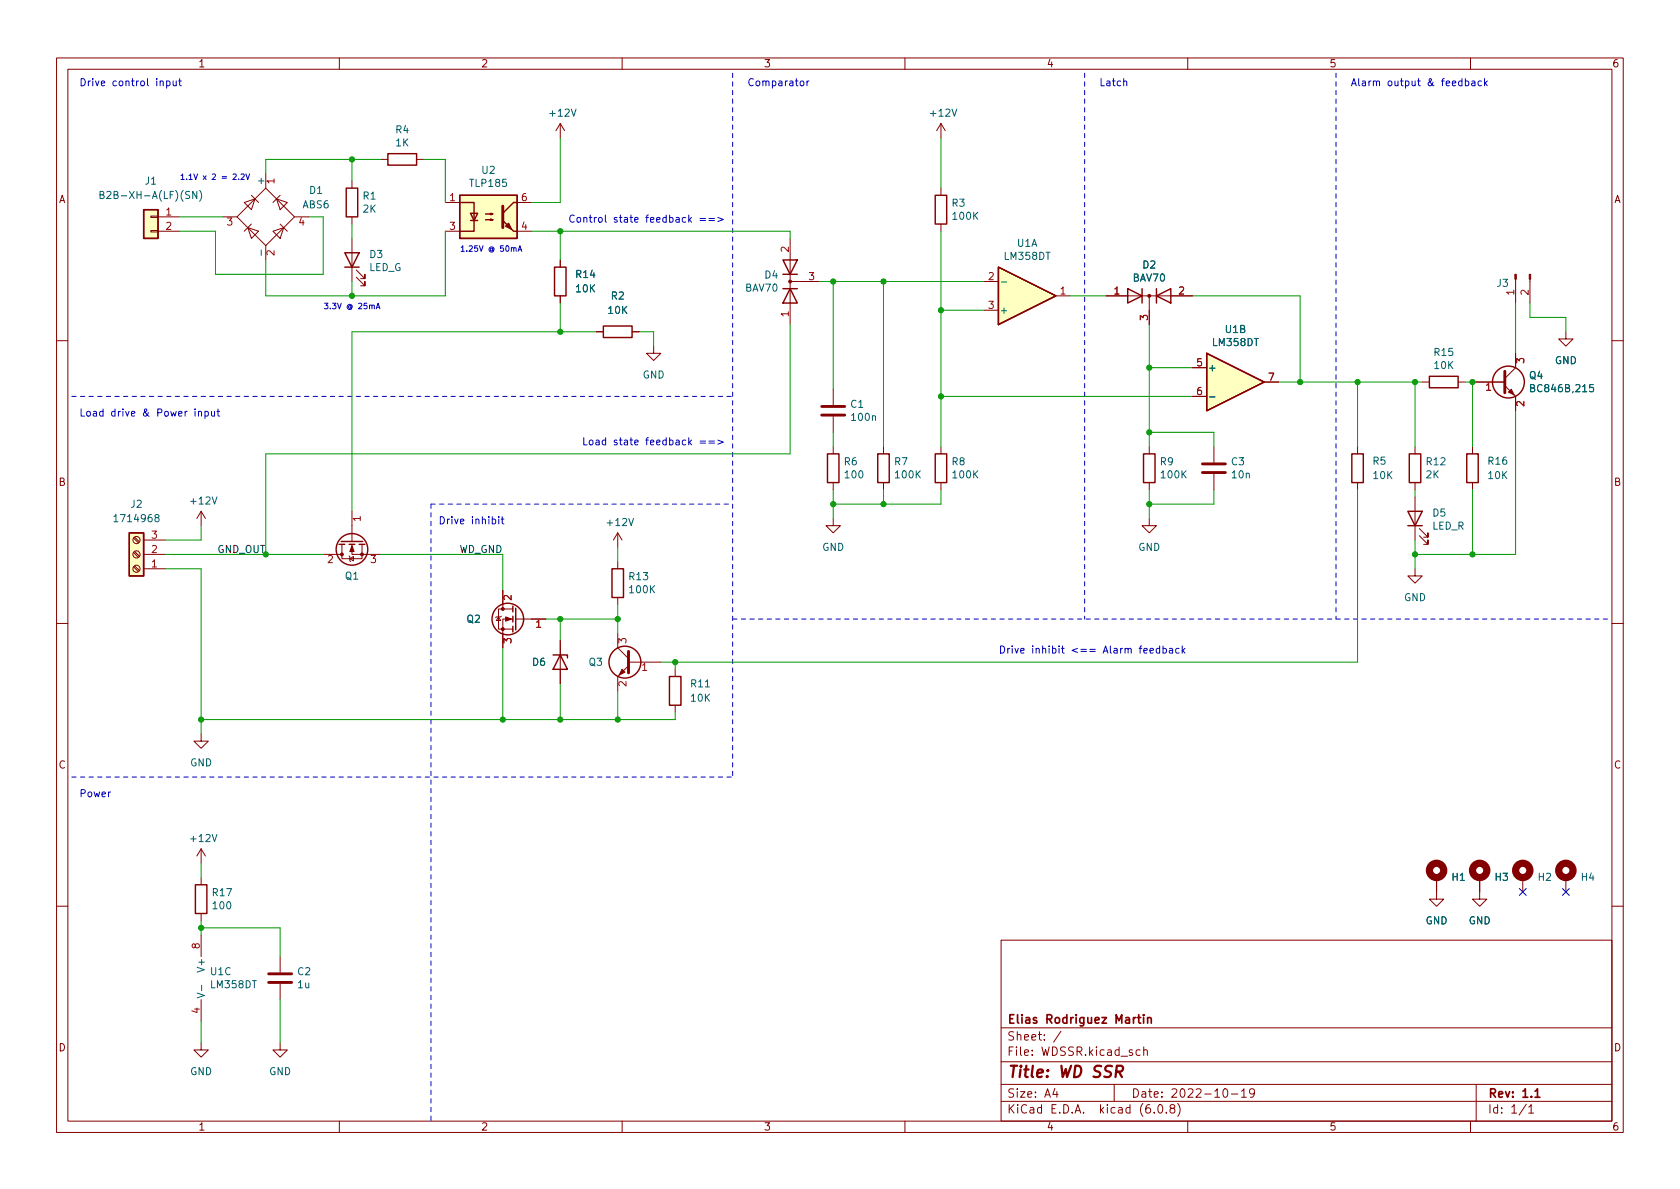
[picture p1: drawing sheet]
<svg xmlns="http://www.w3.org/2000/svg" width="297mm" height="210mm" viewBox="0 0 297 210" stroke-linecap="round" stroke-linejoin="round" font-family="sans-serif">
<g fill="none" stroke="#840000" stroke-width=".18">
<path d="M10 10.2h277v190.1h-277zM12 12.2h273v186.1h-273zM60 10.2v2M110 10.2v2M160 10.2v2M210 10.2v2M260 10.2v2M26.7 38.2h1.2v.3h-1.2zM27.9 38.3h3.8M39.4 38.3h2.5M43.2 35.8l1.9-.6-.7 1.9zM44.4 34.5l1.3 1.3"/>
<path d="M44.4 39.6l-1.2 1.3M47 33.3l5.1 5-5.1 5.1-5.1-5.1zM47 30.7v2.6M48.9 35.2l1.9 .6-1.3 1.3zM49.5 39.6l1.3 1.3M49.5 34.5l-1.2 1.3M52.1 38.3h2.5M62.2 32v1.3M62.2 38.3v1.3M67.3 28.2h1.3M73.7 28.2h1.2M78.7 35.8h2.6"/>
<path d="M91.4 35.8h2.6M99.1 21.8v2.6M99.1 21.8l-.8 1.3M99.1 21.8l.7 1.3M166.4 21.8v2.6M166.4 33.3v1.2M166.4 39.6v1.3M166.4 21.8l-.8 1.3M166.4 21.8l.7 1.3M26.7 40.8h1.2v.2h-1.2zM27.9 40.9h3.8M43.8 40.3l1.9 .6-1.3 1.3z"/>
<path d="M47 43.4v2.6M48.3 40.9l1.9-.6-.7 1.9zM62.2 42.2v7.6M63 49l1.5 1.5v-.7v.7h-.7M63 47.7l1.5 1.6v-.8v.8h-.7M78.7 40.9h2.6M91.4 40.9h2.6M99.1 46v1.2M99.1 52.3v1.3M105.4 58.7h1.3M111.8 58.7h1.2M139.7 42.2v15.2"/>
<path d="M139.7 49.8h5.1M174 49.8h2.5M174 54.9h2.5M186.7 52.3h2.5M195.6 52.3h15.2M203.2 52.3v5.1M268 49.4v4.2M270.5 49.4v4.2M276.9 58.7v1.2h1.2l-1.2 1.3-1.3-1.3h1.3M10 60.2h2M115.6 61.2v1.3h1.2l-1.2 1.2-1.3-1.2h1.3M147.3 68.8v2.8"/>
<path d="M147.3 73.7v2.7M147.3 79v1.3M156.2 79v1.3M166.4 79v1.3M203.2 79v1.3M210.8 65h2.6M210.8 70.1h2.6M214.6 79v2.8M223.5 67.6h2.6M240 79v1.3M250.2 79v1.3M251.5 67.6h1.2"/>
<path d="M257.8 67.6h1.3M260.3 67.6h5.8M260.3 79v1.3M266.1 68.2l1.9 1.9v2.5M268 62.5v2.5l-1.9 1.9M285 60.2h2M23.6 95.2l.9 .8M23.6 97.7l.9 .8M23.8 95l.9 .8M23.8 97.5l.9 .9M25.4 98h3.8M25.4 95.5h3.8"/>
<path d="M35.6 90.4v2.6M35.6 90.4l-.8 1.3M35.6 90.4l.7 1.3M57.1 98h3.4M60.5 96.3v2.5h3.5v-2.5M61.7 98.3l.1 .1v.8l.2 .1M61.8 98.8l.7-.4v.8zM62.2 96.3v1.7h5.1M62.2 90.4v5.4M109.2 94.2l-.7 1.3M109.2 94.2v2.6M109.2 99.3v1.3"/>
<path d="M109.2 94.2l.8 1.3M147.3 91.7v1.3h1.3l-1.3 1.2-1.3-1.2h1.3M147.3 85.3v1.3M156.2 85.3v1.3M166.4 85.3v1.3M203.2 91.7v1.3h1.3l-1.3 1.2-1.3-1.2h1.3M203.2 85.3v1.3M214.6 83.8v2.8M240 85.3v1.3M250.2 85.3v1.3M250.2 87.9v7.6M251 94.7l1.5 1.6v-.8v.8h-.8"/>
<path d="M251 93.5l1.5 1.5v-.8v.8h-.8M260.3 85.3v1.3M10 110.2h2M23.6 100.2l.9 .9M23.8 100.1l.9 .8M25.4 100.6h3.8M88.1 109.1l.4 .6h-.7zM88.6 109l-.1 .1h-.7l-.2 .1M88.9 104.4v3.3M90.7 109.5h-1.8v5M90.7 107.7h-2.6v3.5h2.6M91.2 109.5h5.3"/>
<path d="M99.1 113.3v7.6M109.2 105.7v1.2M109.2 112v2.5l1.9 2M111.1 117.7l-1.9 1.9v2.6M111.1 117.1h5.7M119.4 118.4v1.2M250.2 100.6v1.2h1.3l-1.3 1.3-1.3-1.3h1.3M285 110.2h2M35.6 129.8v1.3h1.2l-1.2 1.2-1.3-1.2h1.3M119.4 124.7v1.3M35.6 150.1l-.8 1.3M35.6 150.1v2.5"/>
<path d="M35.6 155.2v1.3M35.6 150.1l.7 1.3M254 155.2v3.8h1.3l-1.3 1.3-1.3-1.3h1.3M261.6 155.2v3.8h1.3l-1.3 1.3-1.3-1.3h1.3M269.2 155.2v2.5M276.9 155.2v2.5M10 160.2h2M35.6 161.5v1.3M35.6 165.3v3.9M35.6 176.8v3.8M49.5 169.2v2.8M49.5 174v2.8"/>
<path d="M177 166.3h108v32h-108zM285 160.2h2M35.6 184.4v1.3h1.2l-1.2 1.2-1.3-1.2h1.3M49.5 184.4v1.3h1.3l-1.3 1.2-1.2-1.2h1.2M60 198.3v2M110 198.3v2M160 198.3v2M177 194.8h108M177 191.8h108M177 187.8h108M177 181.8h108M186.5 192.5l-.4 1h1"/>
<path d="M186.9 193v1M187.6 182.4l-1.3 1.9M197 191.8v3M201.6 185.7l-.5-.1-.2 .3v.4l.1 .3h.6M202.2 185.8l.2-.2 .4 .1 .1 .9M202.2 185.1v1.5M204.1 196.7v.1M204.9 195.4l.2-.1a.81 .81 0 0 1 .6 .7 .81 .81 0 0 1-.3 .8h-.2a.81 .81 0 0 1-.6-.6 .81 .81 0 0 1 .3-.8zM206.2 196.7v.1M207.1 196l-.2-.3v-.2l.2-.2 .5 .1 .1 .2-.1 .2-.6 .2-.1 .3v.4l.2 .1h.5l.1-.3-.1-.4-.2-.1M208.2 195.1a1.72 1.72 0 0 1 0 2.3M210 198.3v2"/>
<path d="M216.4 192.6l.2-.1a.81 .81 0 0 1 .6 .7 .81 .81 0 0 1-.3 .8h-.2a.81 .81 0 0 1-.6-.6 .81 .81 0 0 1 .3-.8zM217.7 193.5h1.2M219.5 193l.4-.5v1.5M219.5 194h.9M221.8 193.2l-.3 .3-.4-.1-.2-.2 .2-.6 .4-.1 .2 .2a.99 .99 0 0 1-.3 1.3h-.3M260 198.3v2M261 191.8v6.5M269.9 195.3l-1.3 1.9M270.3 195.8l.4-.5v1.5M270.3 196.8h.9"/>
<circle cx="24.1" cy="95.5" r=".63"/>
<circle cx="24.1" cy="98" r=".63"/>
<circle cx="24.1" cy="100.6" r=".63"/>
</g>
<path d="M201.1 179.9h.6M201.3 179.4v1.3l.4 .2M202.2 179.4v.2M202.2 179.9v1M202.9 179.9v1M202.9 180.1l.2-.2 .4 .1 .1 .9M271.4 193l.4-.5v1.5M271.4 194h.9" fill="none" stroke="#840000" stroke-width=".3"/>
<path d="M197.3 189.5h.8a.55 .55 0 0 0 .5-.5 .55 .55 0 0 0-.4-.5h-.7l-.3 2M197.8 189.5l.6 1" fill="none" stroke="#840000" stroke-width=".4"/>
<g fill="none" stroke="#840000" stroke-width=".25">
<path d="M25.4 37.1h2.5v5.1h-2.5zM61.2 33.3h2v5h-2zM68.6 27.2h5.1v2h-5.1zM81.3 34.5h10.1v7.7h-10.1zM81.3 35.8h2.5v5.1h-2.5M83.2 37.7h1.3l-.7 1.3zM83.2 39h1.3M85.9 38.9h1.2l-.4 .1v-.3l.4 .2M85.9 37.8h1.2l-.4 .2v-.3l.4 .1M88.9 39l1.9 1.9h.6M91.4 35.8h-.6l-1.9 1.9M165.4 34.5h2v5.1h-2z"/>
<path d="M61 44.7h2.5l-1.3 2.5zM61 47.2h2.5M98 47.2h2.1v5.1h-2.1zM106.7 57.7h5.1v2h-5.1zM138.4 51h2.6M138.4 48.5h2.6M138.4 46h2.6l-1.3 2.5zM139.7 51l1.3 2.6h-2.6zM176.5 47.2l10.2 5.1-10.2 5.1zM199.4 51l2.5 1.3-2.5 1.3zM201.9 51v2.6M204.5 51v2.6"/>
<path d="M204.5 52.3l2.5-1.3v2.6zM213.4 62.5l10.1 5.1-10.1 5zM252.7 66.5h5.1v2.1h-5.1zM22.9 94.2h2.5v7.6h-2.5zM59.9 96.3h1.1M60.3 95.8h3.8M61.7 96.3h1M63.5 96.3h1M146.3 80.3h2v5h-2zM155.2 80.3h2v5h-2zM165.4 80.3h2v5h-2zM202.2 80.3h2v5h-2z"/>
<path d="M239 80.3h2v5h-2zM248.9 90.4h2.6l-1.3 2.6zM248.9 93h2.6M249.2 80.3h2v5h-2zM259.3 80.3h2.1v5h-2.1zM90.7 107.2v1M90.7 109v1M90.7 110.7v1.1M91.2 107.6v3.8M97.8 115.8h2.5v.5M99.1 115.8l1.2 2.6h-2.5zM108.2 100.6h2v5.1h-2z"/>
<path d="M118.4 119.6h2v5.1h-2zM34.5 156.5h2.1v5h-2.1z"/>
<circle cx="266.7" cy="67.6" r="2.82"/>
<circle cx="62.2" cy="97.1" r="2.79"/>
<circle cx="89.8" cy="109.5" r="2.79"/>
<circle cx="110.5" cy="117.1" r="2.82"/>
</g>
<path d="M88.9 36.4v3.9M145.3 73.4h4.1M145.3 71.9h4.1M266.1 65.7v3.8M212.6 83.6h4.1M212.6 82h4.1M111.1 115.2v3.8M47.5 173.7h4.1M47.5 172.2h4.1" fill="none" stroke="#840000" stroke-width=".51"/>
<g fill="#840000" stroke="#840000" stroke-width=".18">
<path d="M266.7 69.3l.5-.5 .5 1z"/>
<path d="M62.2 96.5l.4 1h-.8z"/>
<path d="M89.4 109.1l1 .4-1 .3z"/>
<path d="M110 118.4l.5 .5-1 .5z"/>
<path d="M270.4 48.5h.2v.9h-.2z"/>
<path d="M267.8 48.5h.3v.9h-.3z"/>
<circle cx="139.7" cy="49.8" r=".25"/>
<circle cx="64" cy="98" r=".25"/>
<circle cx="60.5" cy="98" r=".25"/>
<circle cx="88.9" cy="111.2" r=".25"/>
<circle cx="88.9" cy="107.7" r=".25"/>
<circle cx="203.2" cy="52.3" r=".25"/>
</g>
<path d="M17.7 34.4h.5l.2-.2-.1-.2-.6-.2v1.3h.5l.2-.1v-.3l-.3-.3M34.8 33.8v1.3l-.7-1.3v1.3M35.3 33.7a1.46 1.46 0 0 1 0 1.9M177 49.9h1M213.9 70.2h.9M281.7 68h-.6l-.1 .6 .2-.1h.4l.2 .2-.1 .5-.2 .1-.5-.1M20.1 91.4l.4-.4v1.3M20.1 92.3h.8M34.9 175.6l1.2 .4-1.2 .5M35.7 174.2v1" fill="none" stroke="#006464" stroke-width=".18"/>
<g fill="none" stroke="#840000" stroke-width="1.3">
<circle cx="254" cy="153.9" r="1.27"/>
<circle cx="261.6" cy="153.9" r="1.27"/>
<circle cx="269.2" cy="153.9" r="1.27"/>
<circle cx="276.9" cy="153.9" r="1.27"/>
</g>
<g fill="#ffffc2" stroke="#ffffc2" stroke-width=".18">
<path d="M81.3 34.5h10.1v7.7h-10.1z"/>
<path d="M25.4 37.1h2.5v5.1h-2.5z"/>
<path d="M213.4 62.5l10.1 5.1-10.1 5z"/>
<path d="M22.9 94.2h2.5v7.6h-2.5z"/>
<path d="M176.5 47.2l10.2 5.1-10.2 5.1z"/>
</g>
<path d="M89.9 39.5l.5 1-1-.5z" fill="#840000" stroke="#840000" stroke-width=".25"/>
<g fill="none" stroke="#0000c2" stroke-width=".18">
<path d="M28.3 14.4l.2-.1 .3 .1 .1 .8M29.5 14.4l.3-.1 .3 .3-.1 .5h-.5M29.5 14.3v1.3M30.6 14.3l.1 .8 .3 .1 .2-.2M31.2 14.3v.9M31.6 14.3h.5M31.8 13.9v1.1l.3 .2M141.6 14.4l.3-.1 .2 .3v.3l-.2 .3-.3-.1-.1-.2zM142.7 14.3v.9M143 14.3l-.3 .3M198.7 14.4l.2-.1 .3 .1v.8M259.1 14.4l.4-.1 .2 .3-.1 .5h-.5"/>
<path d="M259.1 13.9v1.3M260.2 14.4h.5l.1 .8M260.8 14.6l-.4 .1-.2 .2 .2 .3 .4-.1M261.9 14.4l-.3-.1-.3 .3 .2 .5h.4M262.5 13.9v1.3M262.6 14.7l.4 .5M263 14.3l-.5 .5M41.2 30.9l.4-.1 .2 .2-.6 .7h.6M42.2 31.7h.1M42.6 30.9l.4-.1 .2 .2-.6 .7h.6M43.5 30.8l.3 .9 .3-.9M101.5 38.1a.6 .6 0 0 0-.8 .5 .6 .6 0 0 0 .6 .7l.2-.1"/>
<path d="M102.1 38.5h.3l.3 .2v.4l-.3 .2-.3-.1-.1-.1zM103.2 38.6l.2-.1h.3l.1 .8M103.2 38.5v.8M104.2 38.5h.5M104.4 38v1.1l.3 .2M126.9 38.5l1 .3-1 .4M66.5 54.6l.3-1 .4 1M66.6 54.3h.5M90.8 43.9l.2-.1h.2l.1 .6M91.6 44.4l.3-.9 .4 .9M91.7 44.2h.5M34.5 72.3v.1"/>
<path d="M34.5 72.7v.9M35.1 72.9l.2-.2 .3 .1v.8M35.1 72.7v.9M36.2 72.8l.4-.1 .2 .3-.1 .5h-.5M36.2 72.7v1.3M37.4 72.7l.1 .8 .3 .1 .1-.1M37.9 72.7v.9M38.4 72.7h.4M38.5 72.3v1.1l.3 .2M103.2 77.4v1.3h.6M104.3 77.9l.3-.1 .2 .3v.3l-.2 .3-.3-.1-.1-.2zM105.4 77.9h.5v.8"/>
<path d="M105.9 78.1l-.4 .1-.2 .2 .2 .3 .4-.1M107.1 77.9l-.4-.1-.2 .3 .1 .5h.5M107.1 77.4v1.3M126.9 77.8l1 .4-1 .3M87 91.9l.4-.1 .2 .2-.1 .6h-.5M88.2 91.4v.1M88.2 91.8v.8M88.6 91.8h.5M88.8 91.4v1.1l.3 .1M202.2 115.1l.7-.1-.1-.3h-.4l-.2 .1 .1 .6h.5M203.3 115.1l.6-.1v-.3h-.4l-.2 .1 .1 .6h.5M205 114.7h-.3l-.3 .2 .1 .5h.5"/>
<path d="M205 114.2v1.3M205.6 114.7h.4l.2 .2-.1 .5h-.5M205.6 114.2v1.3M206.8 114.7h.5v.8M207.3 115h-.4l-.2 .2 .2 .3 .4-.1M208.5 114.7h-.4l-.2 .2 .1 .5h.5M209 114.2v1.3M209.1 115l.4 .5M209.5 114.7l-.5 .4"/>
</g>
<path d="M129.5 12.9v124.5M191.8 12.9v96.6M236.2 12.9v96.6M12.7 70.1h116.8M76.2 89.1h53.3M76.2 89.1v109.3M129.5 109.5h155M12.7 137.4h116.8" fill="none" stroke="#0000c2" stroke-width=".18" stroke-dasharray=".8 .8"/>
<g fill="none" stroke="#009600" stroke-width=".18">
<path d="M31.7 38.3h7.7M54.6 38.3h2.5v10.2h-19v-7.6h-6.4M62.2 28.2v3.8M62.2 39.6v2.6M67.3 28.2h-20.3v2.5M74.9 28.2h3.8v7.6M99.1 24.4v11.4h-5.1M166.4 24.4v8.9M62.2 49.8v2.5M78.7 40.9v11.4h-31.7v-6.3M94 40.9h45.7v1.3M99.1 40.9v5.1"/>
<path d="M99.1 53.6v5.1M105.4 58.7h-43.2v31.7M113 58.7h2.6v2.5M139.7 57.4v22.9h-92.7v17.7M144.8 49.8h29.2M147.3 49.8v19M156.2 49.8v29.2M166.4 40.9v38.1M166.4 54.9h7.6M189.2 52.3h6.4M203.2 57.4v21.6M210.8 52.3h19.1v15.3"/>
<path d="M268 53.6v8.9M270.5 53.6v2.5h6.4v2.6M147.3 76.4v2.6M166.4 70.1h44.4M203.2 76.4h11.4v2.6M203.2 65h7.6M226.1 67.6h25.4M240 67.6v11.4M250.2 67.6v11.4M259.1 67.6h1.2v11.4M268 72.6v25.4h-17.8M29.2 98h27.9"/>
<path d="M35.6 93v2.5h-6.4M67.3 98h21.6v6.4M109.2 96.8v2.5M147.3 86.6v5.1M156.2 86.6v2.5M166.4 86.6v2.5h-19.1M203.2 86.6v5.1M214.6 86.6v2.5h-11.4M240 86.6v30.5h-123.2M250.2 86.6v1.3M250.2 95.5v5.1M260.3 86.6v11.4"/>
<path d="M29.2 100.6h6.4v29.2M88.9 114.5v12.7M96.5 109.5h12.7M99.1 109.5v3.8M109.2 106.9v5.1M119.4 117.1v1.3M99.1 120.9v6.3M109.2 122.2v5M119.4 126v1.2h-83.8M35.6 152.6v2.6M35.6 162.8v2.5M35.6 164.1h13.9v5.1"/>
<path d="M49.5 176.8v7.6M35.6 180.6v3.8"/>
</g>
<path d="M268.6 157.1l1.2 1.2M269.8 157.1l-1.2 1.2M276.3 157.1l1.2 1.2M277.5 157.1l-1.2 1.2" fill="none" stroke="#000084" stroke-width=".18"/>
<g fill="#009600" stroke="#009600" stroke-width=".18">
<circle cx="203.2" cy="89.1" r=".46"/>
<circle cx="229.9" cy="67.6" r=".46"/>
<circle cx="203.2" cy="65" r=".46"/>
<circle cx="203.2" cy="76.4" r=".46"/>
<circle cx="166.4" cy="54.9" r=".46"/>
<circle cx="147.3" cy="49.8" r=".46"/>
<circle cx="156.2" cy="49.8" r=".46"/>
<circle cx="156.2" cy="89.1" r=".46"/>
<circle cx="166.4" cy="70.1" r=".46"/>
<circle cx="35.6" cy="127.2" r=".46"/>
<circle cx="119.4" cy="117.1" r=".46"/>
<circle cx="109.2" cy="109.5" r=".46"/>
<circle cx="109.2" cy="127.2" r=".46"/>
<circle cx="99.1" cy="127.2" r=".46"/>
<circle cx="88.9" cy="127.2" r=".46"/>
<circle cx="35.6" cy="164.1" r=".46"/>
<circle cx="99.1" cy="109.5" r=".46"/>
<circle cx="62.2" cy="52.3" r=".46"/>
<circle cx="147.3" cy="89.1" r=".46"/>
<circle cx="62.2" cy="28.2" r=".46"/>
<circle cx="99.1" cy="40.9" r=".46"/>
<circle cx="250.2" cy="98" r=".46"/>
<circle cx="250.2" cy="67.6" r=".46"/>
<circle cx="240" cy="67.6" r=".46"/>
<circle cx="260.3" cy="98" r=".46"/>
<circle cx="260.3" cy="67.6" r=".46"/>
<circle cx="99.1" cy="58.7" r=".46"/>
</g>
<text font-size="2.8" fill="#840000" x="178" y="190.6">Title: WD SSR</text>
<g font-size="2.1" fill="#840000">
<text x="178" y="184">Sheet: /</text>
<text x="178" y="181">Elias Rodriguez Martin</text>
<text x="178" y="186.7">File: WDSSR.kicad_sch</text>
<text x="178" y="196.9">KiCad E.D.A. kicad (6.0.8)</text>
<text x="178" y="194.1">Size: A4</text>
<text x="200" y="194.1">Date: 2022-10-19</text>
<text x="263" y="194.1">Rev: 1.1</text>
<text x="263" y="196.9">Id: 1/1</text>
</g>
<g font-size="1.8" fill="#840000">
<text x="35" y="11.9">1</text>
<text x="85" y="11.9">2</text>
<text x="135" y="11.9">3</text>
<text x="185" y="11.9">4</text>
<text x="235" y="11.9">5</text>
<text x="285" y="11.9">6</text>
<text x="10.3" y="35.9">A</text>
<text x="285.3" y="35.9">A</text>
<text x="10.3" y="85.9">B</text>
<text x="285.3" y="85.9">B</text>
<text x="10.3" y="135.9">C</text>
<text x="285.3" y="135.9">C</text>
<text x="10.3" y="185.9">D</text>
<text x="285.3" y="185.9">D</text>
<text x="35" y="199.9">1</text>
<text x="85" y="199.9">2</text>
<text x="135" y="199.9">3</text>
<text x="185" y="199.9">4</text>
<text x="235" y="199.9">5</text>
<text x="285" y="199.9">6</text>
</g>
<g font-size="1.8" fill="#0000c2">
<text x="14" y="15.2">Drive control input</text>
<text x="132.1" y="15.2">Comparator</text>
<text x="194.3" y="15.2">Latch</text>
<text x="238.8" y="15.2">Alarm output &amp; feedback</text>
<text x="105.6" y="39.4">Control state feedback ==&gt;</text>
<text x="14" y="73.6">Load drive &amp; Power input</text>
<text x="107.7" y="78.7">Load state feedback ==&gt;</text>
<text x="77.5" y="92.7">Drive inhibit</text>
<text x="176.5" y="115.6">Drive inhibit &lt;== Alarm feedback</text>
<text x="14" y="141">Power</text>
</g>
<g font-size="1.8" fill="#006464">
<text x="70" y="23.6">R4</text>
<text x="97.4" y="20.6">+12V</text>
<text x="164.7" y="20.6">+12V</text>
<text x="70" y="25.9">1K</text>
<text x="19" y="35.2">B2B-XH-A(LF)(SN)</text>
<text x="25.7" y="32.6">J1</text>
<text x="46.7" y="32.5" transform="rotate(-90 46.7 32.5)">+</text>
<text x="54.7" y="34.3">D1</text>
<text x="64.2" y="35.3">R1</text>
<text x="83.2" y="33">TLP185</text>
<text x="85.2" y="30.7">U2</text>
<text x="53.5" y="36.8">ABS6</text>
<text x="64.2" y="37.6">2K</text>
<text x="168.3" y="36.5">R3</text>
<text x="168.6" y="38.9">100K</text>
<text x="46.7" y="45" transform="rotate(-90 46.7 45)">-</text>
<text x="65.2" y="47.9">LED_G</text>
<text x="65.4" y="45.6">D3</text>
<text x="177.7" y="45.9">LM358DT</text>
<text x="179.8" y="43.6">U1A</text>
<text x="202.1" y="47.5">D2</text>
<text x="101.9" y="49.1">R14</text>
<text x="101.9" y="51.7">10K</text>
<text x="108.1" y="53">R2</text>
<text x="131.8" y="51.6">BAV70</text>
<text x="135.2" y="49.2">D4</text>
<text x="200.3" y="49.8">BAV70</text>
<text x="264.7" y="50.7">J3</text>
<text x="107.6" y="55.5">10K</text>
<text x="176.7" y="55.5">+</text>
<text x="216.7" y="58.9">U1B</text>
<text x="213.5" y="65.7">+</text>
<text x="214.5" y="61.2">LM358DT</text>
<text x="253.6" y="62.9">R15</text>
<text x="253.6" y="65.2">10K</text>
<text x="274.9" y="64.4">GND</text>
<text x="113.6" y="66.9">GND</text>
<text x="270.4" y="67">Q4</text>
<text x="271.1" y="69.3">BC846B,215</text>
<text x="150.4" y="72.1">C1</text>
<text x="150.7" y="74.4">100n</text>
<text x="149.3" y="82.3">R6</text>
<text x="158.2" y="82.3">R7</text>
<text x="168.3" y="82.3">R8</text>
<text x="205.2" y="82.3">R9</text>
<text x="217.7" y="82.3">C3</text>
<text x="242.8" y="82.2">R5</text>
<text x="252.3" y="82.3">R12</text>
<text x="263.2" y="82.2">R16</text>
<text x="23.1" y="89.8">J2</text>
<text x="33.9" y="89.2">+12V</text>
<text x="149.5" y="84.6">100</text>
<text x="158.4" y="84.6">100K</text>
<text x="168.6" y="84.6">100K</text>
<text x="205.4" y="84.6">100K</text>
<text x="217.9" y="84.6">10n</text>
<text x="242.9" y="84.7">10K</text>
<text x="252.2" y="84.6">2K</text>
<text x="263.2" y="84.7">10K</text>
<text x="20.7" y="92.3">1714968</text>
<text x="107.5" y="93">+12V</text>
<text x="253.2" y="93.6">LED_R</text>
<text x="253.4" y="91.3">D5</text>
<text x="145.4" y="97.4">GND</text>
<text x="201.2" y="97.4">GND</text>
<text x="61.1" y="102.5">Q1</text>
<text x="111.3" y="102.6">R13</text>
<text x="111.4" y="104.9">100K</text>
<text x="248.2" y="106.3">GND</text>
<text x="82.6" y="110.1">Q2</text>
<text x="94.2" y="117.7">D6</text>
<text x="104.2" y="117.7">Q3</text>
<text x="122.2" y="121.5">R11</text>
<text x="122.2" y="124.1">10K</text>
<text x="33.6" y="135.5">GND</text>
<text x="33.9" y="148.9">+12V</text>
<text x="256.8" y="155.7">H1</text>
<text x="264.4" y="155.7">H3</text>
<text x="272" y="155.7">H2</text>
<text x="279.6" y="155.7">H4</text>
<text x="37.6" y="158.5">R17</text>
<text x="37.8" y="160.8">100</text>
<text x="252" y="163.4">GND</text>
<text x="259.7" y="163.4">GND</text>
<text x="36.2" y="171.5" transform="rotate(-90 36.2 171.5)">V+</text>
<text x="37.2" y="172.4">U1C</text>
<text x="52.6" y="172.4">C2</text>
<text x="37.4" y="174.7">LM358DT</text>
<text x="52.7" y="174.7">1u</text>
<text x="33.6" y="190.1">GND</text>
<text x="47.6" y="190.1">GND</text>
</g>
<g font-size="1.8" fill="#a90000">
<text x="48.5" y="32.5" transform="rotate(-90 48.5 32.5)">1</text>
<text x="79.5" y="35.6">1</text>
<text x="92.2" y="35.6">6</text>
<text x="29.4" y="38.1">1</text>
<text x="29.4" y="40.6">2</text>
<text x="40.1" y="39.9">3</text>
<text x="52.8" y="39.9">4</text>
<text x="79.5" y="40.6">3</text>
<text x="92.2" y="40.6">4</text>
<text x="48.5" y="45.2" transform="rotate(-90 48.5 45.2)">2</text>
<text x="139.4" y="44.6" transform="rotate(-90 139.4 44.6)">2</text>
<text x="143" y="49.5">3</text>
<text x="174.8" y="49.5">2</text>
<text x="187.5" y="52.1">1</text>
<text x="197" y="52.1">1</text>
<text x="208.4" y="52.1">2</text>
<text x="267.7" y="52.2" transform="rotate(-90 267.7 52.2)">1</text>
<text x="270.3" y="52.2" transform="rotate(-90 270.3 52.2)">2</text>
<text x="139.4" y="56" transform="rotate(-90 139.4 56)">1</text>
<text x="174.8" y="54.6">3</text>
<text x="202.9" y="56.6" transform="rotate(-90 202.9 56.6)">3</text>
<text x="211.6" y="64.8">5</text>
<text x="269.5" y="64.2" transform="rotate(-90 269.5 64.2)">3</text>
<text x="211.6" y="69.8">6</text>
<text x="224.3" y="67.3">7</text>
<text x="262.7" y="69.1">1</text>
<text x="269.5" y="71.9" transform="rotate(-90 269.5 71.9)">2</text>
<text x="26.8" y="95.2">3</text>
<text x="63.8" y="92.2" transform="rotate(-90 63.8 92.2)">1</text>
<text x="26.8" y="100.3">1</text>
<text x="26.8" y="97.8">2</text>
<text x="57.9" y="99.6">2</text>
<text x="65.5" y="99.6">3</text>
<text x="90.4" y="106.2" transform="rotate(-90 90.4 106.2)">2</text>
<text x="90.4" y="113.8" transform="rotate(-90 90.4 113.8)">3</text>
<text x="94.8" y="111">1</text>
<text x="110.7" y="113.8" transform="rotate(-90 110.7 113.8)">3</text>
<text x="113.5" y="118.6">1</text>
<text x="110.7" y="121.4" transform="rotate(-90 110.7 121.4)">2</text>
<text x="35.3" y="167.7" transform="rotate(-90 35.3 167.7)">8</text>
<text x="35.3" y="179.2" transform="rotate(-90 35.3 179.2)">4</text>
</g>
<text font-size="1.8" fill="#009600" x="38.3" y="97.8">GND_OUT</text>
<text font-size="1.8" fill="#0f0f0f" x="81" y="97.8">WD_GND</text>
<g font-size="1.4" fill="#0000c2">
<text x="31.7" y="31.8">1.1V x 2 = 2.2V</text>
<text x="81.3" y="44.5">1.25V @ 50mA</text>
<text x="57.1" y="54.7">3.3V @ 25mA</text>
</g>
</svg>
